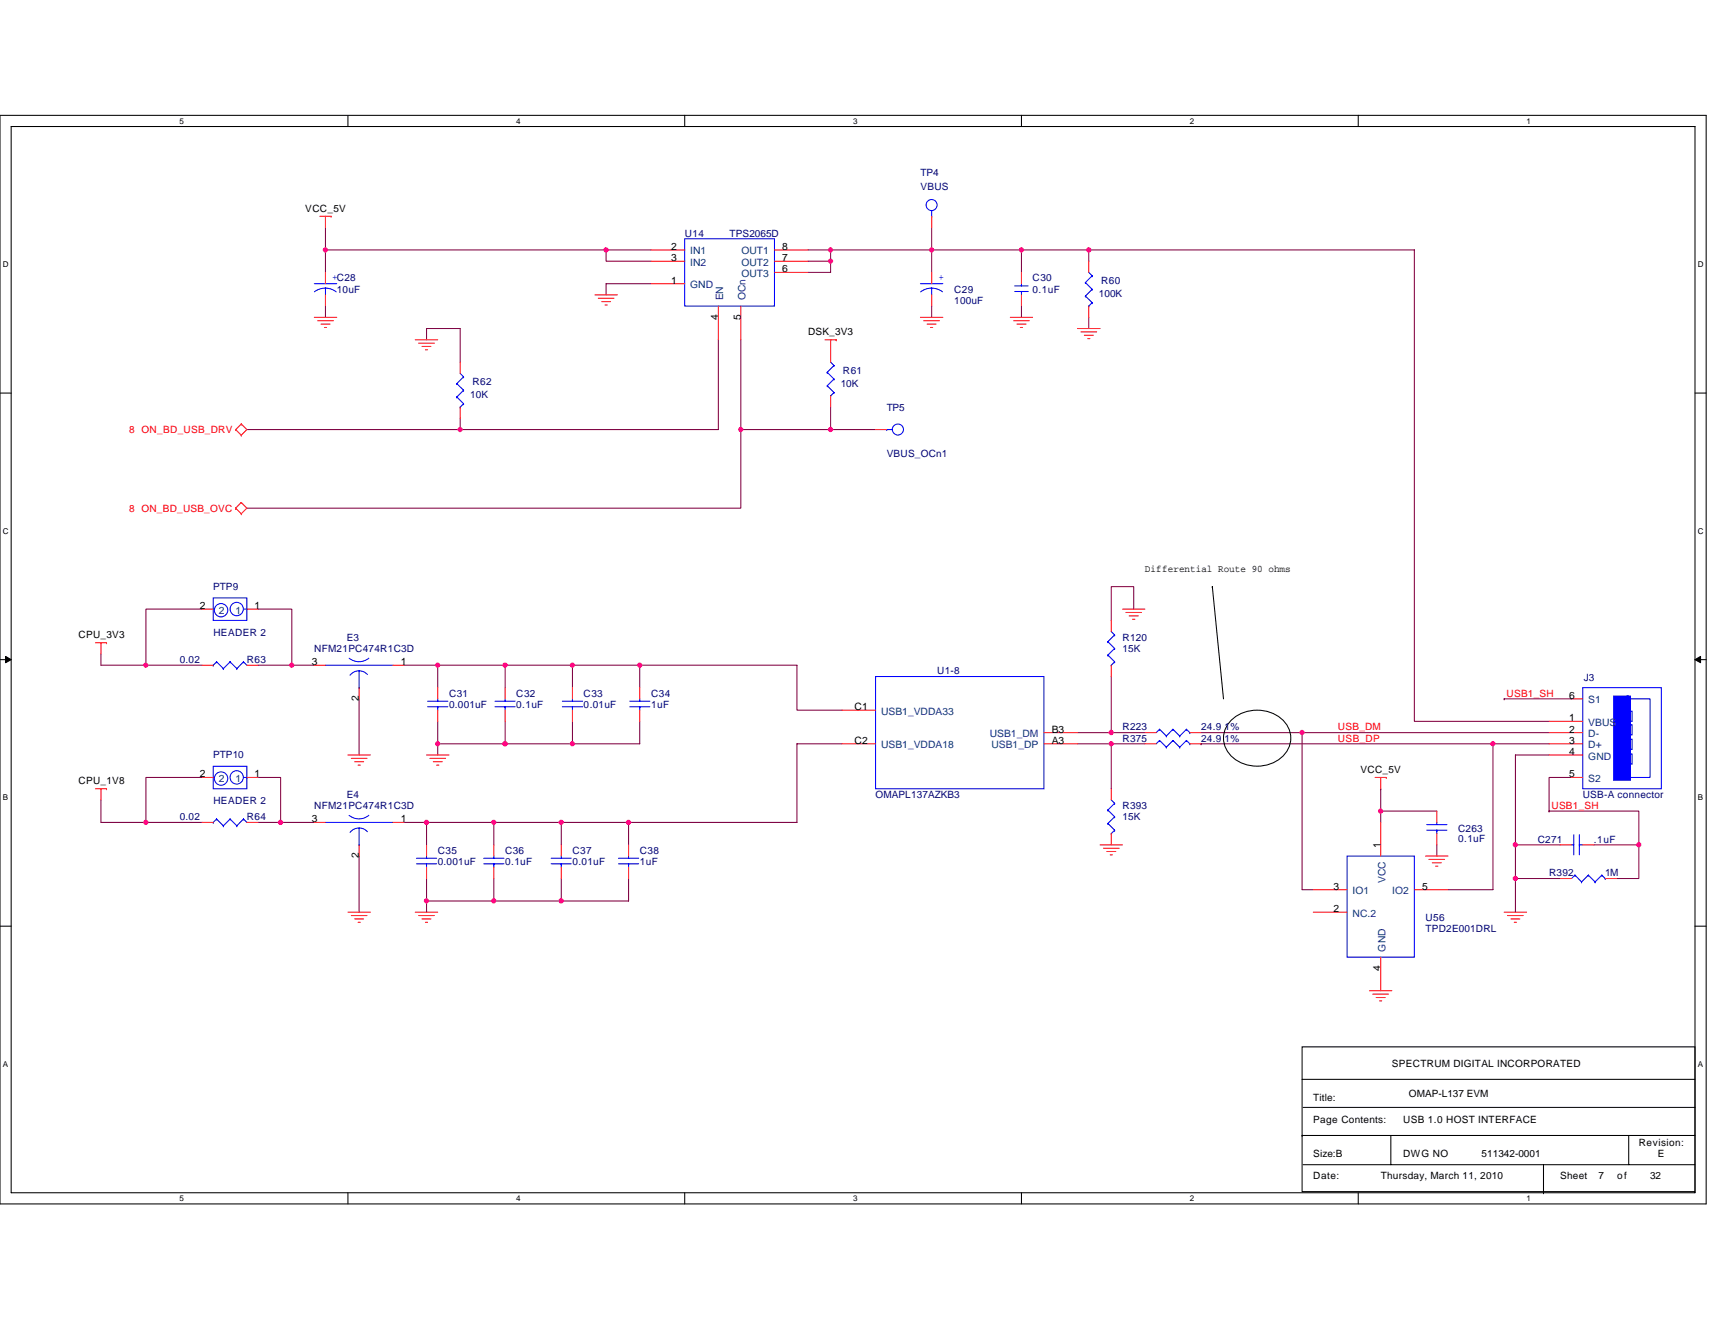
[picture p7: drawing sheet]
<svg xmlns="http://www.w3.org/2000/svg" width="279mm" height="216mm" viewBox="0 0 279 216" stroke-linecap="round" stroke-linejoin="round" font-family="sans-serif">
<path d="M0 18.8h278v177.4h-278zM1.8 20.6h274.3v173.8h-274.3z" fill="none" stroke="#000" stroke-width=".17"/>
<g fill="#fff">
<path d="M29.3 19h.7v1.4h-.7z"/>
<path d="M29.3 194.5h.7v1.5h-.7z"/>
</g>
<path d="M56.7 18.8v1.8M56.7 194.4v1.8" fill="none" stroke="#000" stroke-width=".17"/>
<g fill="#fff">
<path d="M84.1 19h.7v1.4h-.7z"/>
<path d="M84.1 194.5h.7v1.5h-.7z"/>
</g>
<path d="M111.5 18.8v1.8M111.5 194.4v1.8" fill="none" stroke="#000" stroke-width=".17"/>
<g fill="#fff">
<path d="M139 19h.7v1.4h-.7z"/>
<path d="M139 194.5h.7v1.5h-.7z"/>
</g>
<path d="M166.4 18.8v1.8M166.4 194.4v1.8" fill="none" stroke="#000" stroke-width=".17"/>
<g fill="#fff">
<path d="M193.8 19h.8v1.4h-.8z"/>
<path d="M193.8 194.5h.8v1.5h-.8z"/>
</g>
<path d="M221.3 18.8v1.8M221.3 194.4v1.8" fill="none" stroke="#000" stroke-width=".17"/>
<g fill="#fff">
<path d="M248.7 19h.7v1.4h-.7z"/>
<path d="M248.7 194.5h.7v1.5h-.7z"/>
<path d="M.5 42.3h.9v1.5h-.9z"/>
<path d="M276.6 42.3h1v1.5h-1z"/>
<path d="M.5 85.8h.9v1.4h-.9z"/>
<path d="M276.6 85.8h1v1.4h-1z"/>
</g>
<path d="M0 64.1h1.8M276.1 64.1h1.9" fill="none" stroke="#000" stroke-width=".17"/>
<g fill="#fff">
<path d="M.5 129.2h.8v1.5h-.8z"/>
<path d="M276.6 129.2h.9v1.5h-.9z"/>
</g>
<path d="M0 107.5h1.8M276.1 107.5h1.9" fill="none" stroke="#000" stroke-width=".17"/>
<path d="M.9 107l.9 .5-.9 .5zM276.1 107.5l1-.5v1z" fill="#000" stroke="#000" stroke-width=".16"/>
<g fill="#fff">
<path d="M.5 172.6h.8v1.5h-.8z"/>
<path d="M276.6 172.6h.9v1.5h-.9z"/>
</g>
<g fill="none" stroke="#000" stroke-width=".17">
<path d="M197.5 95.6h.1M197.5 95.6l1.8 18.3M200.6 117.3a6.2 6.2 0 0 1 8.9 .7 4.2 4.2 0 0 1-1.9 6.2 5.9 5.9 0 0 1-7.9-2.3 4 4 0 0 1 .9-4.6zM0 150.9h1.8M276.1 150.9h1.9M212.1 170.6h64v23.6h-64zM212.1 175.9h64M212.1 185h.1M212.1 185h64M212.3 189.8h63.8M212.3 180.4h63.8M226.6 185v4.8"/>
<path d="M251.5 194.4h.1M251.5 189.8v4.6M265.3 185v4.8"/>
</g>
<g fill="none" stroke="#800040" stroke-width=".17">
<path d="M53 37.1v3.6M151.8 37.1v3.6M53 40.7v3.7M53 49.9v1.8M53 40.7h45.7v1.9h7.4M69.5 55.4v-1.9h5.5v5.5M98.7 40.7h7.4M106.1 46.2h-7.4v1.8M117 55.4v14.6h-42v-1.8M120.7 55.4v14.6M131.7 42.6h3.6M131.7 40.7h3.6v1.9"/>
<path d="M135.3 40.7h16.5M135.3 42.6v1.8h-3.6M151.8 40.7v3.7M151.8 49.9v1.8M151.8 40.7h14.6v3.7M166.4 40.7h11M166.4 49.9v1.8M177.4 51.7v1.8M177.4 40.7h53v76.8h22M177.4 40.7v1.9M40.2 70h34.8M120.7 70h14.6"/>
<path d="M120.7 70v12.8h-80.5M135.3 66.3v3.7M135.3 70h7.3M32.9 99.3h-9.1v9.1M42.1 99.3h5.4v9.1M184.7 99.3v-3.7h-3.7v5.5M16.4 106.6v1.8h7.4M23.8 108.4h9.1M42.1 108.4h5.4M47.5 108.4h3.7M58.5 113.9v9.1M65.8 108.4h5.5v3.7"/>
<path d="M71.3 108.4h11v3.7M71.3 117.5v3.7h11M82.3 108.4h11v3.7M82.3 117.5v3.7M93.3 108.4h10.9v3.7M93.3 117.5v3.7M104.2 108.4h25.6v7.3h7.4M104.2 117.5v3.7h-10.9M175.6 119.4h5.4M181 119.4h5.5M181 110.2v9.2M195.7 119.4h16.4"/>
<path d="M212.1 119.4v25.6h1.9M212.1 119.4h.1M212.1 119.4h40.3M245 113.9h.1M245 113.9h11M16.4 130.3v3.7h7.4M23.8 134h9.1M32.9 126.7h-9.1v7.3M42.1 126.7h3.6v7.3M42.1 134h3.6M45.7 134h5.5M58.5 139.5v9.1"/>
<path d="M65.8 134h3.7M69.5 134v3.7M69.5 134h21.9M71.3 121.2v1.8M80.5 134v3.7M82.3 121.2h11M91.4 134h11v3.7M91.4 134v3.7M137.2 121.2h-7.4v12.8h-27.4M175.6 121.2h5.4v7.3M181 121.2h5.5M195.7 121.2h.1"/>
<path d="M195.7 121.2h47.5M224.9 132.2v1.8M224.9 132.2h9.2M224.9 128.5h.1M224.9 128.5v3.7M234.1 137.7v1.8M243.2 121.2h9.2M243.2 121.2v23.8h-7.3M246.9 137.7v5.5h7.3M252.4 123h-5.5v14.7h7.3M252.4 132.2h14.6v5.5h-7.3M252.4 132.2h.1"/>
<path d="M256 126.7h-3.6v5.5M267 137.7v5.5h-3.7M69.5 143.2v3.6h11M69.5 146.8v1.8M80.5 146.8h10.9M80.5 143.2v3.6M91.4 143.2v3.6M102.4 143.2v3.6h-11M246.9 143.2v5.4"/>
</g>
<g fill="none" stroke="#f00" stroke-width=".17">
<path d="M52.1 35.2h1.8M53 35.2v1.9M53.9 35.2h.1M151.8 35.2v1.9M51.2 51.7h3.7M51.8 52.3h2.5M52.3 52.8h1.5M52.9 53.4h.3M53 44.4v1.8M53 48v1.9M67.6 55.4h3.7M68.2 55.9h2.6"/>
<path d="M68.7 56.5h1.5M69.3 57h.4M75 59v1.9M96.9 48h3.7M97.5 48.6h2.5M98 49.1h1.5M98.6 49.7h.3M106.1 40.7h5.4M106.1 46.2h5.4M106.1 42.6h5.4M117 49.9v5.5M120.7 49.9v5.5"/>
<path d="M126.2 40.7h5.5M126.2 42.6h5.5M126.2 44.4h5.5M134.4 55.4h1.8M135.3 55.4v3.6M136.2 55.4h.1M149.9 51.7h3.7M150.5 52.3h2.6M151 52.8h1.5M151.6 53.4h.4M151.8 44.4v1.8M151.8 48v1.9"/>
<path d="M164.6 51.7h3.6M165.1 52.3h2.6M165.7 52.8h1.5M166.2 53.4h.4M166.4 44.4v1.8M166.4 48v1.9M175.6 53.5h3.6M176.1 54.1h2.6M176.7 54.6h1.4M177.2 55.2h.4M177.4 42.6v1.8M177.4 49.9v1.8"/>
<path d="M38.4 70h.1M38.4 70l.9 .9M39.3 69.1h.1M39.3 70.9h.1M39.3 69.1l.9 .9-.9 .9M39.3 69.1l-.9 .9M75 66.3v1.9M135.3 64.5v1.8M142.6 70h1.9M32.9 99.3h1.8M38.4 82.8h.1M38.4 82.8l.9 .9"/>
<path d="M39.3 81.9h.1M39.3 83.7h.1M39.3 81.9l.9 .9-.9 .9M39.3 81.9l-.9 .9M40.2 99.3h1.9M182.9 99.3h3.6M183.4 99.8h2.6M15.5 104.7h1.9M16.4 104.7v1.9M17.4 104.7h.1M32.9 108.4h1.8M40.2 108.4h1.9"/>
<path d="M51.2 108.4h1.8M58.5 112.1v1.8M64 108.4h1.8M71.3 112.1v1.8M71.3 115.7v1.8M82.3 112.1v1.8M82.3 115.7v1.8M93.3 112.1v1.8M93.3 115.7v1.8M104.2 112.1v1.8M104.2 115.7v1.8M137.2 115.7h5.4"/>
<path d="M170.1 119.4h5.5M181 101.1v1.8M181 108.4v1.8M184 100.4h1.4M184.5 100.9h.4M186.5 119.4h1.9M193.8 119.4h1.9M252.4 119.4h5.5M252.4 117.5h5.5M256 113.9h1.9M15.5 128.5h1.9M16.4 128.5v1.8"/>
<path d="M17.4 128.5h.1M32.9 126.7h1.8M32.9 134h1.8M40.2 126.7h1.9M40.2 134h1.9M51.2 134h1.8M56.7 123h3.6M57.2 123.6h2.6M57.8 124.1h1.4M58.3 124.7h.4M58.5 137.7v1.8M64 134h1.8"/>
<path d="M69.5 123h3.7M69.5 137.7v1.8M70 123.6h2.6M70.6 124.1h1.5M71.1 124.7h.4M80.5 137.7v1.8M91.4 137.7v1.8M102.4 137.7v1.8M137.2 121.2h5.4M170.1 121.2h5.5M179.2 137.7h3.7M179.8 138.2h2.5"/>
<path d="M180.3 138.7h1.5M180.9 139.3h.3M181 128.5v1.8M181 135.8v1.9M186.5 121.2h1.9M193.8 121.2h1.9M224 126.7h1.8M224.9 126.7v1.8M224.9 134v5.5M225.8 126.7h.1M232.2 139.5h3.7M234.1 132.2v1.8"/>
<path d="M234.1 135.8v1.9M252.4 121.2h5.5M252.4 123h5.5M254.2 137.7h1.8M256 126.7h1.9M257.9 137.7h1.8M56.7 148.6h3.6M57.2 149.2h2.6M57.8 149.7h1.4M58.3 150.3h.4M67.6 148.6h3.7M68.2 149.2h2.6"/>
<path d="M68.7 149.7h1.5M69.3 150.3h.4M69.5 141.3v1.9M80.5 141.3v1.9M91.4 141.3v1.9M102.4 141.3v1.9M214 145h5.5M214 148.6h5.5M224.9 156v5.4M230.4 145h5.5M232.8 140h2.6M233.3 140.6h1.5"/>
<path d="M233.9 141.1h.4M245 148.6h3.7M245.6 149.2h2.6M246.1 149.7h1.5M246.7 150.3h.4M254.2 143.2h1.8M261.5 143.2h1.8M223.1 161.4h3.7M223.6 162h2.6M224.2 162.5h1.5M224.7 163.1h.4"/>
</g>
<g fill="none" stroke="#00f" stroke-width=".17">
<path d="M111.5 38.9h14.7v11h-14.7zM151.8 35.2h.1M151.8 34.3v.9M51.2 46.2h3.7M51.2 47.5a2.92 2.92 0 0 1 3.6 .1M53 46.9v1.1M135.3 59l.6 .6M135.9 59.6h.1M135.9 59.6l-1.1 1.1M149.9 46.2h3.7M151.8 46.9v1.1M153.5 47.5a2.92 2.92 0 0 0-3.5 .1"/>
<path d="M165.3 47.5h2.2M165.3 46.6h2.2M166.4 46.2v.4M166.4 47.5h.1M166.4 47.5v.5M176.8 46h.1M176.8 48.2h.1M176.8 46l1.1 1.1M176.8 48.2l1.1 1.1M177.4 49.9h.1M177.4 44.4l.5 .5M177.9 44.9h.1"/>
<path d="M177.9 47.1h.1M177.9 49.3h.1M177.9 44.9l-1.1 1.1M177.9 47.1l-1.1 1.1M177.9 49.3l-.5 .6M74.4 62.5h.1M74.4 64.7h.1M74.4 62.5l1.1 1.1M74.4 64.7l1.1 1.1M75 66.3h.1M75 60.9l.5 .5M75.5 61.4h.1"/>
<path d="M75.5 63.6h.1M75.5 65.8h.1M75.5 61.4l-1.1 1.1M75.5 63.6l-1.1 1.1M75.5 65.8l-.5 .5M134.8 60.7h.1M134.8 62.9h.1M134.8 60.7l1.1 1.1M134.8 62.9l1.1 1.1M135.3 64.5h.1M135.9 61.8h.1M135.9 64h.1"/>
<path d="M135.9 61.8l-1.1 1.1M135.9 64l-.6 .5M144.5 70h.1M144.5 70h.9M34.7 97.4h5.5v3.7h-5.5zM34.7 99.3h.2M39.7 99.3h.5M40.2 99.3h.1M34.7 108.4h.1M35.3 107.8h.1M35.3 107.8l1.1 1.1M35.3 107.8l-.6 .6"/>
<path d="M36.4 108.9h.1M37.5 107.8h.1M37.5 107.8l1.1 1.1M37.5 107.8l-1.1 1.1M38.6 108.9h.1M39.7 107.8h.1M39.7 107.8l.5 .6M39.7 107.8l-1.1 1.1M53 108.4h11M56.9 107.3a2.55 2.55 0 0 0 3.2 0M58.5 112.1h.1M58.5 109.3v2.8"/>
<path d="M59.9 109.9a1.84 1.84 0 0 0-2.9 .1M69.7 115.2h3.3M69.7 114.3h3.3M71.3 113.9v.4M71.3 115.2h.1M71.3 115.2v.5M80.6 115.2h3.3M80.6 114.3h3.3M82.3 113.9v.4M82.3 115.2h.1M82.3 115.2v.5M91.6 115.2h3.3"/>
<path d="M91.6 114.3h3.3M93.3 113.9v.4M93.3 115.2h.1M93.3 115.2v.5M102.6 115.2h3.3M102.6 114.3h3.3M104.2 113.9v.4M104.2 115.2h.1M104.2 115.2v.5M142.6 110.2h27.5v18.3h-27.5zM180.5 104.6h.1M180.5 106.7h.1"/>
<path d="M180.5 104.6l1.1 1.1M180.5 106.7l1.1 1.1M181 108.4h.1M181 102.9l.6 .6M181.6 103.5h.1M181.6 105.7h.1M181.6 107.8h.1M181.6 103.5l-1.1 1.1M181.6 105.7l-1.1 1M181.6 107.8l-.6 .6M188.9 118.8h.1M188.9 118.8l-.5 .6"/>
<path d="M188.9 118.8l1.1 1.1M190 119.9h.1M191.1 118.8h.1M191.1 118.8l-1.1 1.1M191.1 118.8l1.1 1.1M192.2 119.9h.1M193.3 118.8h.1M193.3 118.8l-1.1 1.1M193.3 118.8l.5 .6M193.8 119.4h.1M257.9 112.1h12.8v16.4h-12.8zM265.2 115.7v7.3"/>
<path d="M265.2 113.9h3.6v12.8h-3.6M265.2 113.9h.1M265.3 115.9h.6v1.6h-.6zM265.3 118.1h.6v1.6h-.6zM34.7 124.9h5.5v3.6h-5.5zM34.7 126.7h.2M34.7 134h.1M35.3 133.5h.1M35.3 133.5l1.1 1.1M35.3 133.5l-.6 .5M36.4 134.6h.1M37.5 133.5h.1"/>
<path d="M37.5 133.5l1.1 1.1M37.5 133.5l-1.1 1.1M38.6 134.6h.1M39.7 133.5h.1M39.7 126.7h.5M39.7 133.5l.5 .5M39.7 133.5l-1.1 1.1M40.2 126.7h.1M53 134h11M58.5 137.7h.1M58.5 134.9v2.8M59.9 135.5a1.84 1.84 0 0 0-2.9 .1"/>
<path d="M60.1 132.8a2.51 2.51 0 0 1-3.2 .1M67.8 139.8h3.3M69.5 139.5v.3M78.8 139.8h3.3M80.5 139.5v.3M89.8 139.8h3.3M91.4 139.5v.3M100.8 139.8h3.3M102.4 139.5v.3M180.5 132h.1M180.5 134.2h.1M180.5 132l1.1 1.1"/>
<path d="M180.5 134.2l1.1 1.1M181 135.8h.1M181 130.3l.6 .6M181.6 130.9h.1M181.6 133.1h.1M181.6 135.3h.1M181.6 130.9l-1.1 1.1M181.6 133.1l-1.1 1.1M181.6 135.3l-.6 .5M188.9 120.6h.1M188.9 120.6l-.5 .6M188.9 120.6l1.1 1.2"/>
<path d="M190 121.8h.1M191.1 120.6h.1M191.1 120.6l-1.1 1.2M191.1 120.6l1.1 1.2M192.2 121.8h.1M193.3 120.6h.1M193.3 120.6l-1.1 1.2M193.3 120.6l.5 .6M193.8 121.2h.1M219.5 139.5h10.9v16.5h-10.9zM232.4 135.3h3.3M232.4 134.4h3.3"/>
<path d="M234.1 134v.4M234.1 135.3h.1M234.1 135.3v.5M256 137.7h.4M256.4 136v3.3M257.3 136v3.3M257.3 137.7h.1M257.3 137.7h.6M265.3 120.5h.6v1.6h-.6zM265.3 122.9h.6v1.6h-.6zM67.8 140.8h3.3M69.5 140.8h.1"/>
<path d="M69.5 140.8v.5M78.8 140.8h3.3M80.5 140.8h.1M80.5 140.8v.5M89.8 140.8h3.3M91.4 140.8h.1M91.4 140.8v.5M100.8 140.8h3.3M102.4 140.8h.1M102.4 140.8v.5M256.6 142.6h.1M256.6 142.6l-.6 .6"/>
<path d="M256.6 142.6l1.1 1.1M257.7 143.7h.1M258.8 142.6h.1M258.8 142.6l-1.1 1.1M258.8 142.6l1.1 1.1M259.9 143.7h.1M261 142.6h.1M261 142.6l-1.1 1.1M261 142.6l.5 .6M261.5 143.2h.1"/>
<circle cx="151.8" cy="33.4" r=".9"/>
<circle cx="146.3" cy="70" r=".9"/>
<circle cx="36" cy="99.4" r="1.09"/>
<circle cx="38.6" cy="99.2" r="1.09"/>
<circle cx="36" cy="126.9" r="1.09"/>
<circle cx="38.6" cy="126.7" r="1.09"/>
</g>
<path d="M263.3 113.9v12.8h1.9v-12.8z" fill-rule="evenodd" fill="#00f" stroke="#00f" stroke-width="1.1"/>
<g fill="#f0f" stroke="#f0f" stroke-width=".17">
<circle cx="102.4" cy="134" r=".35"/>
<circle cx="80.4" cy="146.8" r=".36"/>
<circle cx="69.5" cy="146.8" r=".36"/>
<circle cx="91.4" cy="146.8" r=".36"/>
<circle cx="91.4" cy="134" r=".36"/>
<circle cx="80.4" cy="134" r=".35"/>
<circle cx="69.5" cy="134" r=".35"/>
<circle cx="71.3" cy="108.4" r=".35"/>
<circle cx="104.2" cy="108.4" r=".36"/>
<circle cx="47.5" cy="108.4" r=".35"/>
<circle cx="82.3" cy="108.4" r=".36"/>
<circle cx="82.3" cy="121.2" r=".36"/>
<circle cx="71.3" cy="121.2" r=".35"/>
<circle cx="93.2" cy="121.2" r=".35"/>
<circle cx="93.2" cy="108.4" r=".35"/>
<circle cx="243.2" cy="121.2" r=".35"/>
<circle cx="177.4" cy="40.7" r=".36"/>
<circle cx="166.4" cy="40.7" r=".36"/>
<circle cx="98.7" cy="40.7" r=".36"/>
<circle cx="53" cy="40.7" r=".36"/>
<circle cx="135.3" cy="40.7" r=".36"/>
<circle cx="75" cy="70" r=".35"/>
<circle cx="151.8" cy="40.7" r=".36"/>
<circle cx="120.7" cy="70" r=".35"/>
<circle cx="135.3" cy="42.6" r=".35"/>
<circle cx="181" cy="121.2" r=".35"/>
<circle cx="135.3" cy="70" r=".35"/>
<circle cx="45.7" cy="134" r=".36"/>
<circle cx="23.8" cy="134" r=".35"/>
<circle cx="23.8" cy="108.4" r=".35"/>
<circle cx="212.1" cy="119.4" r=".36"/>
<circle cx="246.9" cy="143.1" r=".36"/>
<circle cx="246.9" cy="137.6" r=".36"/>
<circle cx="267" cy="137.6" r=".36"/>
<circle cx="181" cy="119.4" r=".36"/>
<circle cx="224.9" cy="132.2" r=".36"/>
</g>
<g font-size="1.7">
<text x="109.3" y="40.7">2</text>
<text x="127.4" y="40.7">8</text>
<text x="109.3" y="46.2">1</text>
<text x="109.3" y="42.5">3</text>
<text x="127.4" y="42.5">7</text>
<text x="127.4" y="44.4">6</text>
<text x="117" y="52.1" transform="rotate(-90 117 52.1)">4</text>
<text x="120.7" y="52.1" transform="rotate(-90 120.7 52.1)">5</text>
<text x="32.5" y="99.2">2</text>
<text x="41.5" y="99.2">1</text>
<text x="50.8" y="108.4">3</text>
<text x="65.3" y="108.4">1</text>
<text x="255.7" y="113.9">6</text>
<text x="58.5" y="114.3" transform="rotate(-90 58.5 114.3)">2</text>
<text x="139.2" y="115.7">C1</text>
<text x="171.3" y="119.4">B3</text>
<text x="255.7" y="117.5">1</text>
<text x="255.7" y="119.4">2</text>
<text x="139.2" y="121.2">C2</text>
<text x="171.3" y="121.2">A3</text>
<text x="255.7" y="121.2">3</text>
<text x="255.7" y="123">4</text>
<text x="32.5" y="126.7">2</text>
<text x="41.5" y="126.7">1</text>
<text x="255.7" y="126.7">5</text>
<text x="50.8" y="134">3</text>
<text x="65.3" y="134">1</text>
<text x="58.5" y="139.9" transform="rotate(-90 58.5 139.9)">2</text>
<text x="224.9" y="138.2" transform="rotate(-90 224.9 138.2)">1</text>
<text x="217.3" y="144.9">3</text>
<text x="217.3" y="148.6">2</text>
<text x="231.7" y="144.9">5</text>
<text x="224.9" y="158.2" transform="rotate(-90 224.9 158.2)">4</text>
</g>
<g font-size="1.7" fill="#004080">
<text x="112.5" y="41.5">IN1</text>
<text x="120.8" y="41.5">OUT1</text>
<text x="112.5" y="47">GND</text>
<text x="112.5" y="43.3">IN2</text>
<text x="120.8" y="43.3">OUT2</text>
<text x="120.8" y="45.1">OUT3</text>
<text x="117.8" y="49" transform="rotate(-90 117.8 49)">EN</text>
<text x="121.5" y="49" transform="rotate(-90 121.5 49)">OCn</text>
<text x="35.6" y="100">2</text>
<text x="38.4" y="100">1</text>
<text x="143.6" y="116.5">USB1_VDDA33</text>
<text x="258.8" y="118.3">VBUS</text>
<text x="258.8" y="114.6">S1</text>
<text x="143.6" y="121.9">USB1_VDDA18</text>
<text x="161.2" y="120.1">USB1_DM</text>
<text x="161.5" y="121.9">USB1_DP</text>
<text x="258.8" y="120.1">D-</text>
<text x="258.8" y="121.9">D+</text>
<text x="258.8" y="123.8">GND</text>
<text x="35.6" y="127.4">2</text>
<text x="38.4" y="127.4">1</text>
<text x="258.8" y="127.4">S2</text>
<text x="225.7" y="143.9" transform="rotate(-90 225.7 143.9)">VCC</text>
<text x="220.4" y="145.7">IO1</text>
<text x="220.4" y="149.4">NC.2</text>
<text x="226.8" y="145.7">IO2</text>
<text x="225.7" y="155" transform="rotate(-90 225.7 155)">GND</text>
</g>
<g font-size="1.6" fill="#000080">
<text x="149.9" y="28.7">TP4</text>
<text x="149.9" y="30.9">VBUS</text>
<text x="111.5" y="38.6">U14</text>
<text x="118.9" y="38.6">TPS2065D</text>
<text x="54.9" y="47.7">10uF</text>
<text x="155.5" y="47.7">C29</text>
<text x="168.2" y="45.9">C30</text>
<text x="168.2" y="47.7">0.1uF</text>
<text x="179.4" y="46.2">R60</text>
<text x="155.4" y="49.5">100uF</text>
<text x="179" y="48.4">100K</text>
<text x="76.6" y="64.9">10K</text>
<text x="77" y="62.7">R62</text>
<text x="137" y="63.1">10K</text>
<text x="137.3" y="60.9">R61</text>
<text x="144.5" y="66.9">TP5</text>
<text x="144.5" y="74.4">VBUS_OCn1</text>
<text x="34.7" y="96.2">PTP9</text>
<text x="34.8" y="103.7">HEADER 2</text>
<text x="51.2" y="106.2">NFM21PC474R1C3D</text>
<text x="56.5" y="104.4">E3</text>
<text x="182.9" y="104.4">R120</text>
<text x="182.9" y="106.2">15K</text>
<text x="29.3" y="108.1">0.02</text>
<text x="40.2" y="108.1">R63</text>
<text x="73.2" y="113.5">C31</text>
<text x="84.1" y="113.5">C32</text>
<text x="95.1" y="113.5">C33</text>
<text x="106.1" y="113.5">C34</text>
<text x="152.7" y="109.9">U1-8</text>
<text x="258" y="111">J3</text>
<text x="73.2" y="115.4">0.001uF</text>
<text x="84.1" y="115.4">0.1uF</text>
<text x="95.1" y="115.4">0.01uF</text>
<text x="106.1" y="115.4">1uF</text>
<text x="182.9" y="119">R223</text>
<text x="195.7" y="119">24.9 1%</text>
<text x="34.7" y="123.6">PTP10</text>
<text x="182.9" y="120.9">R375</text>
<text x="195.7" y="120.9">24.9 1%</text>
<text x="34.8" y="131.1">HEADER 2</text>
<text x="51.2" y="131.8">NFM21PC474R1C3D</text>
<text x="56.5" y="130">E4</text>
<text x="142.6" y="130">OMAPL137AZKB3</text>
<text x="182.9" y="131.8">R393</text>
<text x="257.9" y="130">USB-A connector</text>
<text x="29.3" y="133.6">0.02</text>
<text x="40.2" y="133.6">R64</text>
<text x="182.9" y="133.6">15K</text>
<text x="237.6" y="135.5">C263</text>
<text x="237.6" y="137.1">0.1uF</text>
<text x="250.5" y="137.3">C271</text>
<text x="259.7" y="137.3">.1uF</text>
<text x="71.3" y="139.1">C35</text>
<text x="71.3" y="141">0.001uF</text>
<text x="82.3" y="141">0.1uF</text>
<text x="82.3" y="139.1">C36</text>
<text x="93.3" y="139.1">C37</text>
<text x="93.3" y="141">0.01uF</text>
<text x="104.2" y="139.1">C38</text>
<text x="104.2" y="141">1uF</text>
<text x="252.4" y="142.8">R392</text>
<text x="261.5" y="142.8">1M</text>
<text x="232.2" y="150.1">U56</text>
<text x="232.2" y="151.9">TPD2E001DRL</text>
</g>
<g font-size="1.6">
<text x="49.7" y="34.5">VCC_5V</text>
<text x="131.7" y="54.7">DSK_3V3</text>
<text x="186.5" y="93.2">Differential Route 90 ohms</text>
<text x="12.8" y="104">CPU_3V3</text>
<text x="221.6" y="126">VCC_5V</text>
<text x="12.8" y="127.8">CPU_1V8</text>
<text x="226.8" y="173.9">SPECTRUM DIGITAL INCORPORATED</text>
<text x="214" y="179.4">Title:</text>
<text x="229.5" y="178.8">OMAP-L137 EVM</text>
<text x="214" y="183">Page Contents:</text>
<text x="228.6" y="183">USB 1.0 HOST INTERFACE</text>
<text x="214" y="188.5">Size:B</text>
<text x="228.6" y="188.5">DWG NO</text>
<text x="241.4" y="188.5">511342-0001</text>
<text x="267" y="186.7">Revision:</text>
<text x="270.1" y="188.5">E</text>
<text x="214" y="192.2">Date:</text>
<text x="224.9" y="192.2">Thursday, March 11, 2010</text>
<text x="254.2" y="192.2">Sheet</text>
<text x="260.4" y="192.2">7</text>
<text x="263.5" y="192.2">of</text>
<text x="268.8" y="192.2">32</text>
</g>
<g font-size="1.6" fill="#00f">
<text x="54.1" y="45.7">+C28</text>
<text x="152.9" y="45.7">+</text>
</g>
<g font-size="1.6" fill="#f00">
<text x="21" y="70.6">8 ON_BD_USB_DRV</text>
<text x="21" y="83.4">8 ON_BD_USB_OVC</text>
<text x="245.4" y="113.5">USB1_SH</text>
<text x="218" y="119">USB_DM</text>
<text x="218" y="120.8">USB_DP</text>
<text x="252.8" y="131.8">USB1_SH</text>
</g>
<g font-size="1.3">
<text x="29.3" y="20.2">5</text>
<text x="84.1" y="20.2">4</text>
<text x="139" y="20.2">3</text>
<text x="193.8" y="20.2">2</text>
<text x="248.7" y="20.2">1</text>
<text x=".5" y="43.5">D</text>
<text x="276.6" y="43.5">D</text>
<text x=".5" y="87">C</text>
<text x="276.6" y="87">C</text>
<text x=".5" y="130.4">B</text>
<text x="276.6" y="130.4">B</text>
<text x=".5" y="173.8">A</text>
<text x="276.6" y="173.8">A</text>
<text x="29.3" y="195.7">5</text>
<text x="84.1" y="195.7">4</text>
<text x="139" y="195.7">3</text>
<text x="193.8" y="195.7">2</text>
<text x="248.7" y="195.7">1</text>
</g>
</svg>
